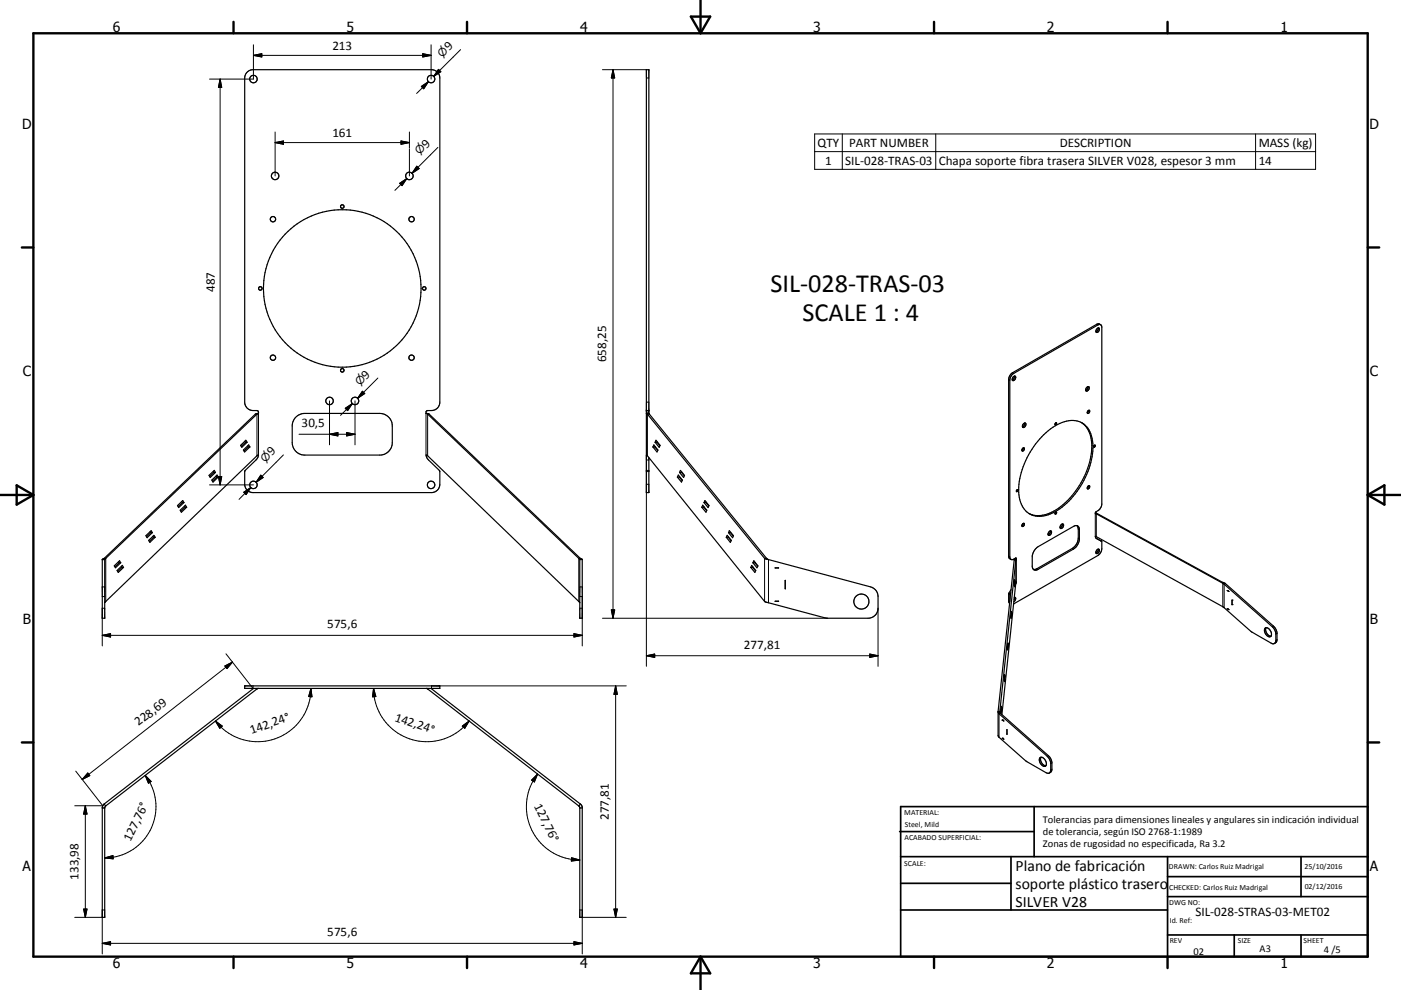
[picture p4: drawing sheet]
<svg xmlns="http://www.w3.org/2000/svg" width="420mm" height="297mm" viewBox="0 0 420 297" stroke-linecap="round" stroke-linejoin="round" font-family="sans-serif">
<g fill="none" stroke="#000" stroke-width=".36">
<path d="M329.2 98.4a1.05 1.05 0 0 1-.6 1.1M329.3 98.4a.72 .72 0 0 1 .2 .9 .72 .72 0 0 1-.9 .3v-.1M329.3 98.4a1.07 1.07 0 0 0-.7 1.1M330 97.4l-.7-.3-.5 .2-25.2 14.5a2.65 2.65 0 0 0-1.2 2.1v53l.1 .5 .6 .4M304.1 112.8a1.1 1.1 0 0 1-.6 1.2M304.2 112.8l-.5 .3-.2 .9M304.2 112.8a.72 .72 0 0 1 .2 .9 .72 .72 0 0 1-.9 .4v-.1M326.2 116l-.3 .8-.4 .3M326.2 116l-.5 .4-.2 .7M326.2 116a.67 .67 0 0 1 .2 .9 .67 .67 0 0 1-.9 .2M72.1 133.6l1.6-1.5 .4 .6-1.6 1.5zM73 135l1.6-1.5 .3 .6-1.6 1.5z"/>
<path d="M73.4 132.4l.2 .3M73.6 132.7h.5M73.6 132.7l-1.3 1.2M74.2 133.8l.3 .3M74.5 134.1h.4M74.5 134.1l-1.3 1.2M76.6 124.2l.9-.2-.1-.6-.4-.2h-1.1a2.5 2.5 0 0 1-2.5-2.5v-97.3a2.51 2.51 0 0 1 2.5-2.5h53.5a2.5 2.5 0 0 1 2.5 2.5v97.3a2.5 2.5 0 0 1-2.5 2.5h-1.2l-.4 .2-.1 .6 1 .2M76.6 124.2h.4M76.6 124.2l-45.4 43.3M77 124.2l-45.3 43.3M77.4 124l-.4 .2M88.9 125l1.1-.7 1.4-.3h22.5a3.8 3.8 0 0 1 3.7 3.8v5a3.8 3.8 0 0 1-3.7 3.7h-22.5a3.7 3.7 0 0 1-3.8-3.7v-5.5l.4-1.3z"/>
<path d="M127.9 124l.3 .2M128.2 124.2h.5M128.2 124.2l45.3 43.3M128.7 124.2l45.3 43.3M193.8 123.2h.7M193.8 136.5v.1M193.8 136.6l35.5 43.9 18.5 5h12.4a2.99 2.99 0 0 0 3-3v-3.5a2.97 2.97 0 0 0-2.2-2.9l-30.8-8.3M194.1 124.2l-.3-.2h.8l.1 .2M194.1 124.2h.6M194.1 124.2l35.1 43.3M194.5 124v-103.1h-.7v126.9h.7v-10.5M194.7 124.2l35.1 43.3"/>
<path d="M195.7 134.1h.6M196 133.5l1.2 1.5-.2 .6-1.3-1.5zM196.3 134.1l.9 1M196.4 132.7h.6M196.4 134l-.1 .1M196.7 132.1l1.2 1.5-.3 .6-1.2-1.5zM197 132.7l.8 1M197 132.6v.1M306.8 134.4l-.4 .7M306.8 134.4a.44 .44 0 0 1 .2 .6 .44 .44 0 0 1-.6 .2v-.1M306.9 127.1a.4 .4 0 0 1 .6-.1 .4 .4 0 0 1 0 .6 .62 .62 0 0 1-.3 .5 .62 .62 0 0 1-.7-.1zM307.2 126.9l-.1 .7-.5 .5"/>
<path d="M324.2 126.8a8.4 8.4 0 0 1 3.4 8.5 24.5 24.5 0 0 1-11.9 18.6 6.6 6.6 0 0 1-8.6-1.1 12.3 12.3 0 0 1-.9-11 23.8 23.8 0 0 1 11.6-14.8 6.9 6.9 0 0 1 7.1 .2M325.1 127.5a9.9 9.9 0 0 1 2.1 8.6 24.6 24.6 0 0 1-11.9 17.6 7.6 7.6 0 0 1-6.8 .4M326.1 123.3a.35 .35 0 0 1 .6-.2 .35 .35 0 0 1-.1 .6l-.6 .3zM326.3 123.1l-.3 .7M45 159.5l.2 .3M45.2 159.8l-1.3 1.2M45.2 159.8h.5M53.2 151.7l1.6-1.5 .3 .6-1.5 1.5zM54 153.1l1.6-1.5 .4 .6-1.6 1.5zM54.5 150.5l.2 .3M54.7 150.8h.4M54.7 150.8l-1.3 1.2"/>
<path d="M55.3 151.8l.2 .4M55.5 152.2h.5M55.5 152.2l-1.3 1.2M62.7 142.6l1.5-1.5 .4 .6-1.6 1.5zM63.5 144l1.6-1.5 .3 .6-1.5 1.5zM64 141.4l.1 .3M64.1 141.7h.5M64.1 141.7l-1.2 1.3M64.8 142.8l.2 .3M65 143.1h.4M65 143.1l-1.3 1.3M203.1 143.1h.6"/>
<path d="M203.4 142.5l1.2 1.5-.3 .6-1.2-1.5zM203.7 143.1l.8 1.1M203.7 141.7h.6M203.8 143l-.1 .1M204 141.1l1.2 1.5-.3 .6-1.2-1.5zM204.3 141.7l.9 1.1M204.4 141.6l-.1 .1M210.4 152.2h.6M210.7 151.6l1.2 1.5-.2 .6-1.3-1.5zM211 152.2l.9 1M211.1 150.8h.6M211.1 152l-.1 .2"/>
<path d="M211.3 150.2l1.3 1.5-.3 .6-1.2-1.5zM211.7 150.8l.8 1M211.7 150.6v.2M218.4 159.8h.6M218.7 159.2l1.2 1.5-.3 .6-1.2-1.5zM219 159.8l.8 1M219 159.7v.1M306.5 157.2a.33 .33 0 0 1 .5-.2 .33 .33 0 0 1 .1 .5l-.6 .5-.1-.3zM306.8 157l-.4 .7M314.5 159.5a.45 .45 0 0 1 .7-.1 .45 .45 0 0 1 0 .7 .49 .49 0 0 1-.4 .5 .49 .49 0 0 1-.6-.3zM314.9 159.3a1.05 1.05 0 0 1-.7 1.1M316.4 153.7l.1-.1a.26 .26 0 0 1 .2 .4 .26 .26 0 0 1-.4 .1z"/>
<path d="M316.7 153.6l.1 .1M318.1 157.5a.46 .46 0 0 1 .7-.2 .46 .46 0 0 1-.1 .7 .48 .48 0 0 1-.4 .5 .48 .48 0 0 1-.5-.3zM318.5 157.2a1.05 1.05 0 0 1-.7 1.1M322.9 157.7l.4 1v2.7a3.9 3.9 0 0 1-1.8 3.1l-10.9 6.2-.8 .1M326.1 146a.33 .33 0 0 1 .5-.3 .33 .33 0 0 1 .1 .5l-.6 .5-.1-.3zM326.3 145.8l-.3 .7M328.4 153.9h.2M328.6 153.9l.1 .3M328.6 153.9l37.9 20.8M328.7 154.2l-.1-.1a.31 .31 0 0 1-.2-.3 .31 .31 0 0 1 .2-.3 2.79 2.79 0 0 0 1.7-2.3v-53a.72 .72 0 0 0-.3-.8 .72 .72 0 0 0-.8 .1l-25.3 14.5a2.65 2.65 0 0 0-1.2 2.1v53a.73 .73 0 0 0 .4 .7 .73 .73 0 0 0 .8 0l.7-.4 .1 .4M328.7 154.2l37.9 20.8M30.7 167.9h.7"/>
<path d="M31.2 167.5l-.5 .4v17.6h.7v-17.6M31.2 167.5h.5M31.7 167.5l-.3 .4M34.3 169.8l1.5-1.6 .4 .6-1.6 1.5zM35.1 171.2l1.6-1.6 .3 .6-1.5 1.5zM35.6 168.5l.1 .3M35.7 168.8h.5M35.7 168.8l-1.2 1.3M36.4 169.9l.2 .3M36.6 170.2l-1.3 1.3M36.6 170.2h.4M43.7 160.7l1.6-1.5 .4 .6-1.6 1.5z"/>
<path d="M44.6 162.1l1.6-1.5 .3 .6-1.6 1.5zM45.8 160.9l.3 .3M46.1 161.2h.4M46.1 161.2l-1.3 1.2M173.5 167.5l.3 .4M173.5 167.5h.5M173.8 167.9h.8M174 167.5l.6 .4v17.6h-.8v-17.6M217.7 161.2h.6M218 160.6l1.2 1.5-.2 .6-1.3-1.5zM218.3 161.2l.9 1M218.4 161.1l-.1 .1"/>
<path d="M225.1 170.2h.6M225.4 169.6l1.2 1.6-.3 .5-1.2-1.5zM225.7 170.2l.8 1.1M225.7 168.8h.6M225.7 170.1v.1M226 168.2l1.2 1.6-.3 .5-1.2-1.5zM226.3 168.8l.9 1.1M226.4 168.7l-.1 .1M229.2 167.5h.6M229.2 167.5l1 .4M229.8 167.5l.4 .3M232.4 170.4h1"/>
<path d="M232.4 170.4h.1M233.4 170.4h.1M235.4 174.1h.1M235.4 174.1v2.5M235.4 176.6h.1M303 177.8l-.3 .6v2M303.1 176.9a3.5 3.5 0 0 0-.7 3.4l.3 .7M304.1 168l.5 .1M304.1 168l-4.9 45.4M304.1 179.2a.62 .62 0 0 1 .5 .6 .62 .62 0 0 1-.5 .6l-.1 .1M304.1 179.2l-.1 .7M304.2 174.1h.1"/>
<path d="M304.2 173.9l-.1 1.8zM304.3 174.5h.1M304.3 174.3l-.1 1.7zM304.3 167.5v.1M304.3 167.6l.4 .2M304.3 167.6l-.2 .4M304.6 168.1l-4.9 45.4M304.7 174.6l-4.3 39.8M304.7 174.6l-.2 .7M304.7 167.8l-.1 .3M304.7 174.6h.1M310.5 164.6l.7-.6 10.6-6.1a1.05 1.05 0 0 1 1.2-.2 1.05 1.05 0 0 1 .6 1v3.3a4.1 4.1 0 0 1-1.8 2.7l-10.6 6.1a1.05 1.05 0 0 1-1.1 .2 1.05 1.05 0 0 1-.6-.9v-3.3l.4-1.3z"/>
<path d="M328.6 161.5l1.7 .9M329.2 164.8a1.05 1.05 0 0 1-.6 1.1M329.3 164.8a1.06 1.06 0 0 0-.7 1.1M329.3 164.8a.65 .65 0 0 1 .2 .8 .65 .65 0 0 1-.9 .3M330.3 162.4v2.2a2.69 2.69 0 0 1-1.1 2.1l-25.3 14.5M330.3 162.4l-1.6-.9-.3-.5 38.2 21 8.6 7.6 5.9 3.3a.86 .86 0 0 0 1 .2 .86 .86 0 0 0 .4-1v-1.9a3.2 3.2 0 0 0-1.1-2.2l-14.4-12.7M366.5 174.7l.9 .4M366.5 174.7l.1 .3M366.6 175l.4 .3M367.4 175.1l14.4 12.7a3.2 3.2 0 0 1 1.1 2.2l-.1 2.4-.7 .6M367.4 175.1l-.4 .2M368 177.2l.4 .3z"/>
<path d="M368 177.2h.1M31.4 180.8l45.7-44.2 .4-.1-.5 1.3-3.6 3.4v4.1a2.51 2.51 0 0 0 2.5 2.5h53.5a2.51 2.51 0 0 0 2.5-2.5l-.1-4.1-3.5-3.4-.6-1.3 .4 .1 45.7 44.2M232.4 180.4h1zM302.2 192.9l-.1 1.7zM302.2 193.1h.1M302.3 193.4h.1M302.3 193.3l-.1 1.7zM303.2 183.6h.1M303.2 183.4l-.1 1.8zM303.3 183.8l-.1 1.7zM303.3 183.9v.1M368 182.6l.4 .3"/>
<path d="M368.4 182.9h.1M369.4 180v1.4M379.3 188.5a1.57 1.57 0 0 1 1.9 1.8 .75 .75 0 0 1-.6 .8 .75 .75 0 0 1-.9-.5 1.83 1.83 0 0 1-.4-2.1zM379.6 188.3a1.94 1.94 0 0 0 1.5 2.6M73.4 205.8h58.5v.7h-58.5zM76 206.5l-44.8 34.7M76.9 206.5l.1 .2M77 206.7l-45.3 35.1M77.4 206.5l-.4 .2M127.9 206.5l.3 .2M128.2 206.7l45.3 35.1M128.3 206.6l-.1 .1"/>
<path d="M128.3 206.5v.1M129.2 206.5l44.8 34.7M299.2 213.4l.2 7.7 8.1 7.2 6.1 3.5a.86 .86 0 0 0 1 .1 .86 .86 0 0 0 .4-.9l-.1-2.5-.9-1.6-14.5-12.8M299.2 213.4l.5 .1M299.2 213.6l.3 .5M299.7 213.5l.2 .4M299.9 213.9l14.4 12.8a3.2 3.2 0 0 1 1.1 2.2l-.1 2.4-.7 .6M299.9 213.9l-.4 .2M300.2 212h.1M300.2 211.9l-.1 1.7zM300.3 212.4h.1M300.3 212.2l-.2 1.8z"/>
<path d="M300.5 216l.4 .3M300.9 216.3h.1M301.2 202.5h.1M301.2 202.4l-.1 1.7zM301.3 202.8l-.2 1.7zM301.3 202.9h.1M301.9 218.9h.1M301.9 218.9v1.4M300.5 221.5l.4 .3M300.9 221.8h.1M301.9 220.2v.1M311.9 227.2a1.74 1.74 0 0 1 1.5 2.7 1.74 1.74 0 0 1-1.5-2.7z"/>
<path d="M312.1 227.2a1.94 1.94 0 0 0 1.5 2.5M30.7 242.4h.7M31.2 241.2l-.5 1v33h.7v-32.8M31.2 241.2l.5 .6M31.7 241.8l-.3 .6M173.5 241.8l.3 .6M173.8 242.4h.8M174 241.2l.6 1v33h-.8v-32.8M174 241.2l-.5 .6"/>
<circle cx="76" cy="23.7" r="1.12"/>
<circle cx="129.2" cy="23.7" r="1.13"/>
<circle cx="82.5" cy="52.8" r="1.13"/>
<circle cx="122.7" cy="52.8" r="1.12"/>
<circle cx="81.8" cy="65.8" r=".8"/>
<circle cx="102.6" cy="62" r=".53"/>
<circle cx="123.4" cy="65.8" r=".8"/>
<circle cx="78" cy="86.5" r=".52"/>
<circle cx="102.6" cy="86.5" r="23.6"/>
<circle cx="127.2" cy="86.5" r=".52"/>
<circle cx="81.8" cy="107.3" r=".8"/>
<circle cx="102.6" cy="111.1" r=".53"/>
<circle cx="123.4" cy="107.3" r=".8"/>
<circle cx="98.8" cy="120.3" r="1.13"/>
<circle cx="106.4" cy="120.3" r="1.12"/>
<circle cx="316.6" cy="127.1" r=".3"/>
<circle cx="328.2" cy="133.9" r=".3"/>
<circle cx="76" cy="145.5" r="1.13"/>
<circle cx="129.2" cy="145.5" r="1.12"/>
<circle cx="305" cy="147.2" r=".3"/>
<circle cx="258.2" cy="180.5" r="2.27"/>
</g>
<g fill="none" stroke="#000" stroke-width=".3">
<path d="M76 13.4v10.3h-13.2M76 16.6h53.2M76 16.6l2.5-.5v1zM126.7 16.1l2.5 .5-2.5 .5zM129.2 13.4v10.3M138.1 14.9l-8.1 8M66 23.7v121.8M66 23.7l.5 2.5h-1zM82.5 39.6v13.2M122.7 39.6v4.8M126.3 25.9l2.1-1.4-1.4 2.1zM128.4 24.5l-3.5 3.5"/>
<path d="M131.5 20.8l.7 .7-2.2 1.4zM131.8 21.2l-1.8 1.7M180.6 20.9h13.2M183.8 20.9l.5 2.5h-1zM183.8 20.9v164.6M193.8 23.4h.7M82.5 42.8h40.2M82.5 42.8l2.5-.5v1zM119.8 55l2.2-1.4-1.5 2.1zM120.2 42.3l2.5 .5-2.5 .5zM122 53.6l-3.6 3.5M122.7 44.6v8.2"/>
<path d="M125 49.9l.7 .7-2.2 1.4zM131.3 44.2l-7.8 7.8M244.2 40.2h150.2v10.6h-150.2zM244.2 45.5h150.2M252.5 40.2v10.6M280.5 40.2v10.6M376.4 40.2v10.6M328.8 97.3l.4 .2M108.6 117.4l.8 .7-2.2 1.4zM113.3 113.4l-6.1 6.1M302.4 113.9l.3 .2M303.6 111.8l.3 .2"/>
<path d="M77 124.2v12.5M77.5 124v12.5M85 136.5l-8.2 8.2M89.6 130.3h16.8M98.8 130.3l2.5-.5v1zM98.8 120.3v13.2M103.5 122.5l2.1-1.4-1.4 2.1zM103.9 129.8l2.5 .5-2.5 .5zM105.6 121.1l-3.5 3.5M106.4 120.3v13.2M127.7 124v12.5M128.2 124.2v12.5"/>
<path d="M193.8 123.7h.7M193.8 138h.7M193.8 120.7h.7M193.8 136.5v63.4M194.1 124.2v12.5M62.8 145.5h13.2M65.5 143h1l-.5 2.5zM73.1 147.7l2.1-1.4-1.4 2.1zM75.2 146.3l-3.5 3.5M78.2 142.6l.7 .7-2.1 1.4zM78.5 142.9l-1.7 1.8M193.8 141.1h.7"/>
<path d="M193.8 141.5h.7M193.8 145.3h.7M323.3 158.7l.3 .2M328.4 154.1v6.9M328.7 154.2v6.8M30.7 176.1h.7M30.7 179h.7M31.7 167.5v13M173.5 167.5v13M173.8 176.1h.8M173.8 179h.8v14.8M229.2 167.5v13"/>
<path d="M230.4 167.9v12.9M302.4 178.2l.3 .2M302.4 166.9l.3 .2M302.5 178l.3 .2M304.5 167.4l.2 .2M304.6 168.1v6.8M304.7 167.8v6.8M310.9 170.6l.3 .2M321.5 164.5l.3 .2M323.3 161.4l.3 .2M328.7 161.5h.1M329.9 162.2l.4 .2"/>
<path d="M366.6 175v7M367 175.3v7M30.7 190.6h143.9M30.7 190.6l2.4-.5v1zM31.4 182.5h-.7v11.3M67.4 199.8l2.3-1.2-1.6 2zM67.7 196.1l8.2 10.4v-.7M69.7 198.6l-45.1 35.3M172.1 190.1l2.5 .5-2.5 .5zM173.8 182.5h.8M180.6 185.5h67.6M183.3 183h1l-.5 2.5z"/>
<path d="M193.8 196.7h69.4M193.8 196.7l2.5-.5v1zM260.8 196.2l2.4 .5-2.4 .5zM263.2 182.5v17.4M302.4 180.3l.3 .2M381.8 187.8l-.4 .2M382.9 191.9l-.4 .2M382.9 190l-.4 .2M64.6 216.3l2 1.5-.7 .7zM93.2 206.5a16 16 0 0 1-10.8 15.2 16 16 0 0 1-17.8-5.4M93.2 206.5l.3 2.6-1-.1zM112 206.5a16 16 0 0 0 10.8 15.2 16 16 0 0 0 17.9-5.4"/>
<path d="M112 206.5l.7 2.5-1 .1zM138.6 217.8l2.1-1.5-1.4 2.2zM184.6 205.8v69.4M184.6 205.8l.5 2.5h-1zM187.7 205.8h-58.3v.7M299.5 214.1v7.1M299.7 213.5v.1M22.7 231.4l8.1 10.3h-8.4M26.3 231.9l.6 .8-2.3 1.2zM43.5 232.6a15.4 15.4 0 0 1-2.8 21.6 15.3 15.3 0 0 1-9.3 3.2M43.5 232.6l1.8 1.9-.8 .5zM161.2 232.2a16 16 0 0 0 7.3 24.9l2.8 .7 2.5 .2"/>
<path d="M161.2 232.2l-1 2.4-.8-.6zM314.3 226.7l-.3 .2M315.4 228.9l-.4 .2M315.4 230.8l-.4 .2M25.6 241.7v33.5M25.6 241.7l.5 2.5h-1zM31.4 257.4l2.5-.7v1zM171.4 257.3l2.4 .7-2.5 .3zM22.4 275.2h8.3M25.1 272.7h1l-.5 2.5zM31.4 273h-.7v13.2M173.8 273h.8v13.2"/>
<path d="M174.6 275.2h13.1M184.1 272.7h1l-.5 2.5zM30.7 283l2.4-.5v1zM30.7 283h143.9M172.1 282.5l2.5 .5-2.5 .5z"/>
</g>
<g fill="#000">
<circle cx="329.9" cy="162.2" r=".18"/>
<circle cx="368" cy="177.2" r=".18"/>
<circle cx="368" cy="182.6" r=".18"/>
<circle cx="369.4" cy="180" r=".18"/>
<circle cx="369.4" cy="181.4" r=".18"/>
<circle cx="300.5" cy="216" r=".18"/>
<circle cx="300.5" cy="221.5" r=".18"/>
</g>
<g fill="none" stroke="#000" stroke-width=".71">
<path d="M10 10h400v277h-400zM70 6.6v3.4M140 6.6v3.4M207.1 5h5.8l-2.9 5zM210 0v10M280 6.6v3.4M350 6.6v3.4M6.6 74.2h3.4M410 74.2h3.5M0 148.5h10M5 145.6l5 2.9-5 2.9zM410 148.5h10.1"/>
<path d="M410 148.5l5.1-2.9v5.8zM6.6 222.7h3.4M410 222.7h3.5M70 287v3.4M140 287v3.4M210 287v10M210 287l2.9 5h-5.8zM280 287v3.4M350 287v3.4"/>
</g>
<g fill="none" stroke="#000" stroke-width=".51">
<path d="M269.7 249.5h40.3M270 242h140v45h-140zM270 257h140M303.1 257v16M310 242v15M350 257v30M390.1 257v12M270 265h33.1M270 273h80M350 269h60M350 263h60M350 280.5h60"/>
<path d="M370 280.5v6.5M390.1 280.5v6.5"/>
</g>
<g fill="#000" stroke="#000" stroke-width=".3">
<path d="M76 16.6l2.5-.5v1zM126.7 16.1l2.5 .5-2.5 .5zM66 23.7l.5 2.5h-1zM126.3 25.9l2.1-1.4-1.4 2.1zM131.5 20.8l.7 .7-2.2 1.4zM183.8 20.9l.5 2.5h-1zM82.5 42.8l2.5-.5v1zM120.2 42.3l2.5 .5-2.5 .5zM119.8 55l2.2-1.4-1.5 2.1zM125 49.9l.7 .7-2.2 1.4zM108.6 117.4l.8 .7-2.2 1.4zM98.8 130.3l2.5-.5v1z"/>
<path d="M103.9 129.8l2.5 .5-2.5 .5zM103.5 122.5l2.1-1.4-1.4 2.1zM65.5 143h1l-.5 2.5zM73.1 147.7l2.1-1.4-1.4 2.1zM78.2 142.6l.7 .7-2.1 1.4zM30.7 190.6l2.4-.5v1zM172.1 190.1l2.5 .5-2.5 .5zM183.3 183h1l-.5 2.5zM193.8 196.7l2.5-.5v1zM260.8 196.2l2.4 .5-2.4 .5zM64.6 216.3l2 1.5-.7 .7zM67.4 199.8l2.3-1.2-1.6 2z"/>
<path d="M93.2 206.5l.3 2.6-1-.1zM112 206.5l.7 2.5-1 .1zM138.6 217.8l2.1-1.5-1.4 2.2zM184.6 205.8l.5 2.5h-1zM26.3 231.9l.6 .8-2.3 1.2zM43.5 232.6l1.8 1.9-.8 .5zM161.2 232.2l-1 2.4-.8-.6zM25.6 241.7l.5 2.5h-1zM31.4 257.4l2.5-.7v1zM171.4 257.3l2.4 .7-2.5 .3zM25.1 272.7h1l-.5 2.5zM184.1 272.7h1l-.5 2.5z"/>
<path d="M30.7 283l2.4-.5v1zM172.1 282.5l2.5 .5-2.5 .5z"/>
</g>
<g font-size="7.9">
<text x="231" y="87.5">SIL-028-TRAS-03</text>
<text x="240.6" y="96.4">SCALE 1 : 4</text>
</g>
<g font-size="4.7">
<text x="304.5" y="261.2">Plano de fabricación</text>
<text x="304.5" y="266.6">soporte plástico trasero</text>
<text x="304.5" y="272">SILVER V28</text>
</g>
<g font-size="4.2">
<text x="33.9" y="9.6">6</text>
<text x="103.9" y="9.6">5</text>
<text x="173.9" y="9.6">4</text>
<text x="243.8" y="9.6">3</text>
<text x="313.9" y="9.6">2</text>
<text x="383.9" y="9.6">1</text>
<text x="6.7" y="38.7">D</text>
<text x="410.5" y="38.7">D</text>
<text x="6.9" y="112.9">C</text>
<text x="410.7" y="112.9">C</text>
<text x="6.9" y="187.1">B</text>
<text x="410.7" y="187.1">B</text>
<text x="6.8" y="261.4">A</text>
<text x="410.7" y="261.4">A</text>
<text x="33.9" y="290.4">6</text>
<text x="103.9" y="290.4">5</text>
<text x="173.9" y="290.4">4</text>
<text x="243.8" y="290.4">3</text>
<text x="313.9" y="290.4">2</text>
<text x="383.9" y="290.4">1</text>
</g>
<g font-size="3.9">
<text x="99.7" y="15.1">213</text>
<text x="134.6" y="15.3" transform="rotate(-45 134.6 15.3)">9</text>
<text x="99.7" y="41.2">161</text>
<text x="127.8" y="44.7" transform="rotate(-45 127.8 44.7)">9</text>
<text x="245.1" y="44.1">QTY</text>
<text x="254.6" y="44.1">PART NUMBER</text>
<text x="317.8" y="44.1">DESCRIPTION</text>
<text x="377.4" y="44.2">MASS (kg)</text>
<text x="247.4" y="49.4">1</text>
<text x="253.4" y="49.4">SIL-028-TRAS-03</text>
<text x="281.4" y="49.5">Chapa soporte fibra trasera SILVER V028, espesor 3 mm</text>
<text x="377.4" y="49.4">14</text>
<text x="64.4" y="87.6" transform="rotate(-90 64.4 87.6)">487</text>
<text x="109.8" y="113.9" transform="rotate(-45 109.8 113.9)">9</text>
<text x="181.7" y="108.7" transform="rotate(-90 181.7 108.7)">658,25</text>
<text x="90.4" y="128.2">30,5</text>
<text x="81.5" y="136.9" transform="rotate(-45 81.5 136.9)">9</text>
<text x="98.1" y="188.5">575,6</text>
<text x="223" y="194.6">277,81</text>
<text x="41.6" y="217.9" transform="rotate(-38 41.6 217.9)">228,69</text>
<text x="75.4" y="220.2" transform="rotate(-19 75.4 220.2)">142,24°</text>
<text x="118.2" y="216.2" transform="rotate(19 118.2 216.2)">142,24°</text>
<text x="160" y="241.9" transform="rotate(64 160 241.9)">127,76°</text>
<text x="182.5" y="246" transform="rotate(-90 182.5 246)">277,81</text>
<text x="39.1" y="252.6" transform="rotate(-64 39.1 252.6)">127,76°</text>
<text x="23.5" y="263.9" transform="rotate(-90 23.5 263.9)">133,98</text>
<text x="358.4" y="274.9">SIL-028-STRAS-03-MET02</text>
<text x="98.1" y="280.9">575,6</text>
</g>
<g font-size="3.3">
<text x="132.6" y="17.3" transform="rotate(-45 132.6 17.3)">⌀</text>
<text x="125.8" y="46.7" transform="rotate(-45 125.8 46.7)">⌀</text>
<text x="107.9" y="115.8" transform="rotate(-45 107.9 115.8)">⌀</text>
<text x="79.5" y="138.9" transform="rotate(-45 79.5 138.9)">⌀</text>
</g>
<g font-size="3.1">
<text x="312.7" y="246.8">Tolerancias para dimensiones lineales y angulares sin indicación individual</text>
<text x="312.7" y="250.4">de tolerancia, según ISO 2768-1:1989</text>
<text x="312.7" y="254">Zonas de rugosidad no especificada, Ra 3.2</text>
<text x="357.8" y="286.5">02</text>
<text x="377.6" y="285.6">A3</text>
<text x="396.9" y="285.9">4 /5</text>
</g>
<g font-size="2.4">
<text x="271.1" y="244.4">MATERIAL:</text>
<text x="271.2" y="252">ACABADO SUPERFICIAL:</text>
<text x="271.3" y="248">Steel, Mild</text>
<text x="271.1" y="259.7">SCALE:</text>
<text x="350.4" y="260.8">DRAWN: Carlos Ruiz Madrigal</text>
<text x="391.1" y="260.6">25/10/2016</text>
<text x="350.5" y="266.9">CHECKED: Carlos Ruiz Madrigal</text>
<text x="391.2" y="266.7">02/12/2016</text>
<text x="350.5" y="271.4">DWG NO:</text>
<text x="350.7" y="276.9">Id. Ref:</text>
<text x="350.7" y="282.8">REV</text>
<text x="371.1" y="282.9">SIZE</text>
<text x="390.8" y="283">SHEET</text>
</g>
</svg>
